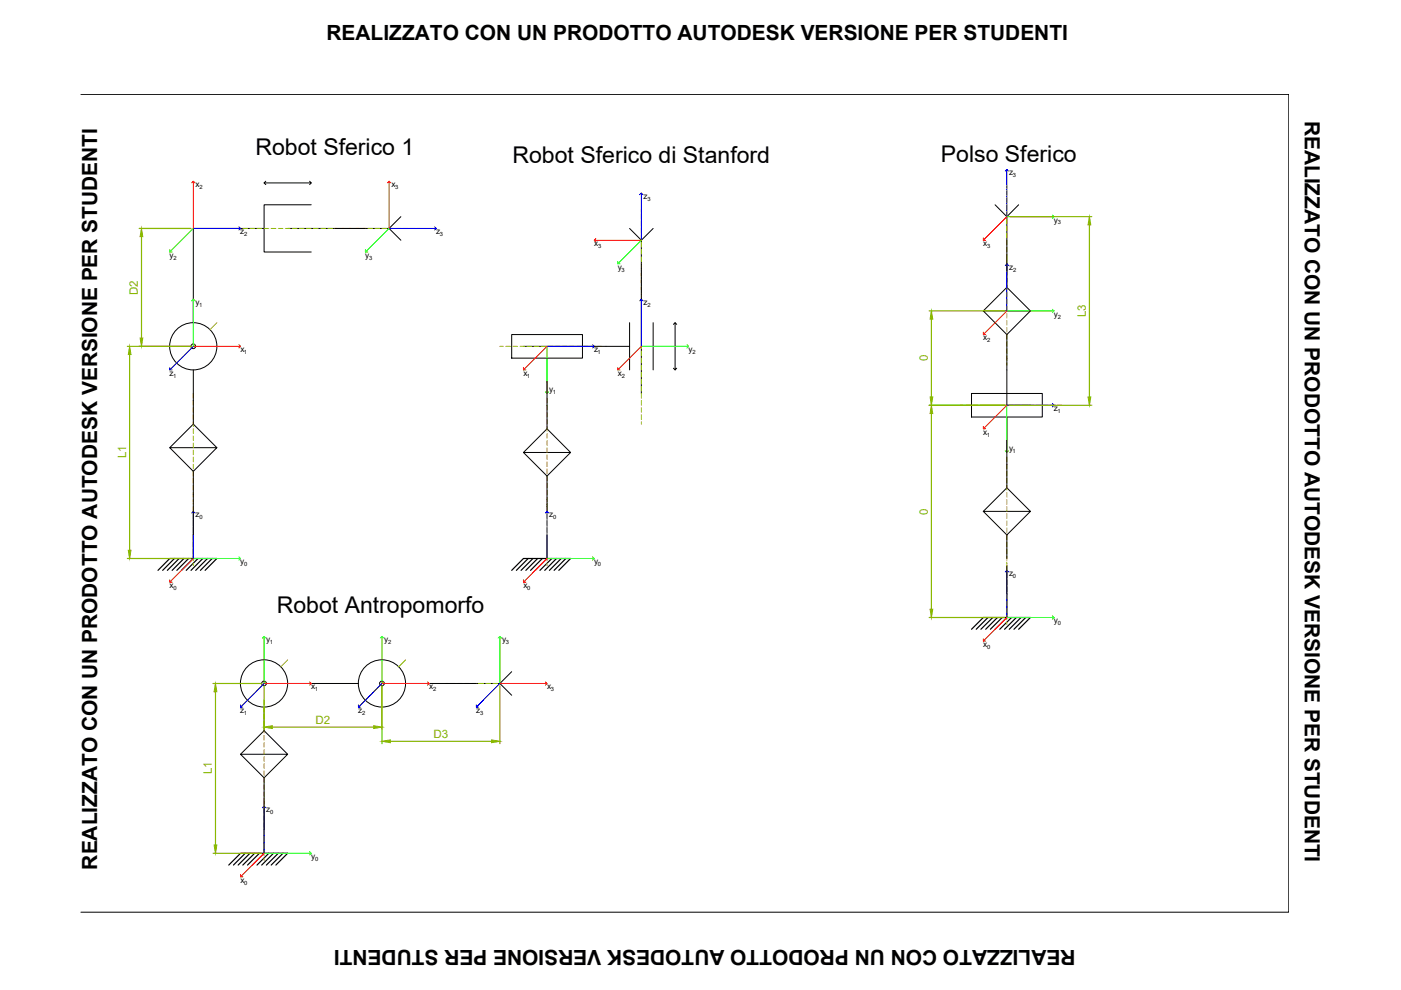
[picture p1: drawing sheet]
<svg xmlns="http://www.w3.org/2000/svg" width="297mm" height="210mm" viewBox="0 0 297 210" stroke-linecap="round" stroke-linejoin="round" font-family="sans-serif">
<!-- layer: 0 -->
<g fill="none" stroke="#000" stroke-width=".25">
<path d="M37 118.4l-2.5 2.5M38 118.4l-2.5 2.5M39 118.4l-2.5 2.5M40 118.4l-2.5 2.5M41 113.4v5l-2.5 2.5M42 118.4l-2.5 2.5M43 118.4l-2.5 2.5M44 118.4l-2.5 2.5M45 118.4l-2.5 2.5M112 118.4l-2.5 2.5M113 118.4l-2.5 2.5M114 118.4l-2.5 2.5"/>
<path d="M115 118.4l-2.5 2.5M116 113.4v5l-2.5 2.5M117 118.4l-2.5 2.5M118 118.4l-2.5 2.5M119 118.4l-2.5 2.5M120 118.4l-2.5 2.5M33.5 120.9l2.5-2.5h10l-2.5 2.5M108.5 120.9l2.5-2.5h10l-2.5 2.5M206 133.4l2.5-2.5h10l-2.5 2.5M209.5 130.9l-2.5 2.5M210.5 130.9l-2.5 2.5M211.5 130.9l-2.5 2.5"/>
<path d="M212.5 130.9l-2.5 2.5M213.5 125.9v5l-2.5 2.5M214.5 130.9l-2.5 2.5M215.5 130.9l-2.5 2.5M216.5 130.9l-2.5 2.5M217.5 130.9l-2.5 2.5M56 175.9v5l-2.5 2.5M48.5 183.4l2.5-2.5h10l-2.5 2.5M52 180.9l-2.5 2.5M53 180.9l-2.5 2.5M54 180.9l-2.5 2.5M55 180.9l-2.5 2.5"/>
<path d="M57 180.9l-2.5 2.5M58 180.9l-2.5 2.5M59 180.9l-2.5 2.5M60 180.9l-2.5 2.5"/>
</g>
<!-- layer: AM_7 -->
<g fill="none" stroke="#dda500" stroke-width=".21">
<path d="M213.5 39.4v.5M44.5 48.4h.5M45.5 48.4h1M47 48.4h1M48.5 48.4h1M50 48.4h1M51.5 48.4h1M53 48.4h1M54.5 48.4h1M56 48.4h1M57.5 48.4h1M59 48.4h1"/>
<path d="M60.5 48.4h1M62 48.4h1M63.5 48.4h1M65 48.4h1M66.5 48.4h1M68 48.4h1M69.5 48.4h1M71 48.4h6.5M78 48.4h1M79.5 48.4h1M81 48.4h1M82.5 48.4h1"/>
<path d="M84 48.4h1M85.5 48.4h1M87 48.4h1M88.5 48.4h.5M136 44.4v.5M136 45.4v1M136 46.9v1M136 48.4v1M136 49.9v1M136 51.4v1M136 52.9v1M136 54.4v1"/>
<path d="M136 55.9v7.5M213.5 40.4v1M213.5 41.9v1M213.5 43.4v1M213.5 44.9v1M213.5 46.4v1M213.5 47.9v1M213.5 49.4v1M213.5 50.9v1M213.5 52.4v1M213.5 53.9v4.5M213.5 58.9v1"/>
<path d="M38.1 76.3l-2.1 2.1M38.9 75.5l-.5 .5M41.3 73.1l-2.1 2.1M46 68.4l-1.5 1.5M106 73.4h.7M107.2 73.4h1M108.7 73.4h1M110.2 73.4h1M111.7 73.4h1M113.2 73.4h1M114.7 73.4h1M116.2 73.4h1"/>
<path d="M117.7 73.4h1M119.2 73.4h1M120.7 73.4h1M122.2 73.4h1M123.7 73.4h1M125.2 73.4h1M126.7 73.4h.8M136 63.9v1M136 65.4v1M136 66.9v1M136 68.4v1M136 69.9v1"/>
<path d="M136 71.4v1M136 72.9v1M136 74.4v1M136 75.9v1M136 77.4v1M136 78.9v1M213.5 60.4v1M213.5 61.9v1M213.5 63.4v1M213.5 64.9v1M213.5 66.4v1M213.5 67.9v1"/>
<path d="M213.5 69.4v1M213.5 70.9v1M213.5 72.4v1M213.5 73.9v1M213.5 75.4v1M213.5 76.9v.5M41 83.4v1M41 84.9v1M41 86.4v1M41 87.9v1M41 89.4v1M41 90.9v1"/>
<path d="M41 92.4v1M41 93.9v1M41 95.4v1M41 96.9v1M41 98.4v1M41 99.9v1M116 84.4v1M116 85.9v1M116 87.4v1M116 88.9v1M116 90.4v1M116 91.9v1"/>
<path d="M116 93.4v1M116 94.9v1M116 96.4v1M116 97.9v1M116 99.4v1M136 80.4v1M136 81.9v1M136 83.4v1M136 84.9v1M136 86.4v1M136 87.9v1M136 89.4v.5"/>
<path d="M203.5 85.9h.7M204.7 85.9h1M206.2 85.9h1M207.7 85.9h1M209.2 85.9h1M210.7 85.9h1M212.2 85.9h1M213.5 96.9v1M213.5 98.4v1M213.5 99.9v1M213.7 85.9h1M215.2 85.9h1"/>
<path d="M216.7 85.9h1M218.2 85.9h1M219.7 85.9h1M221.2 85.9h1M222.7 85.9h1M224.2 85.9h.8M41 106.9h.1M41 101.4v1M41 102.9v1M41 104.4v1M41 105.9v.5M41 107.4v1"/>
<path d="M41 108.9v1M41 110.4v1M41 111.9v1M41 113.4v1M41 114.9v1M41 116.4v1M41 117.9v1M41 119.4v.5M116 106.9h.1M116 100.9v1M116 102.4v1M116 103.9v1"/>
<path d="M116 105.4v1M116 106.9v1.5M116 108.9v1M116 110.4v1M116 111.9v1M116 113.4v1M116 114.9v1M116 116.4v1M116 117.9v1M116 119.4v.5M213.5 119.4h.1M213.5 101.4v1"/>
<path d="M213.5 102.9v1M213.5 104.4v1M213.5 105.9v1M213.5 107.4v1M213.5 108.9v1M213.5 110.4v1M213.5 111.9v1M213.5 113.4v1M213.5 114.9v1M213.5 116.4v1M213.5 117.9v1M213.5 119.4v1.5"/>
<path d="M61 139.9l-1.5 1.5M86 139.9l-1.5 1.5M213.5 121.4v1M213.5 122.9v1M213.5 124.4v1M213.5 125.9v1M213.5 127.4v1M213.5 128.9v1M213.5 130.4v1M213.5 131.9v.5M53.1 147.8l-2.1 2.1M53.9 147l-.5 .5"/>
<path d="M56 148.4v1M56 149.9v1M56 151.4v1M56 152.9v1M56 154.4v1M56 155.9v1M56 157.4v1M56 158.9v1M56.4 144.6l-2.2 2.1M78.1 147.8l-2.1 2.1M78.9 147l-.5 .5M81.4 144.6l-2.2 2.1"/>
<path d="M94.5 144.9h.5M95.5 144.9h1M97 144.9h1M98.5 144.9h1M100 144.9h1M101.5 144.9h1M103 144.9h1M104.5 144.9h1M106 144.9h1M107.5 144.9h1M109 144.9h1M110.5 144.9h1"/>
<path d="M112 144.9h.5M56 169.4h.1M56 160.4v1M56 161.9v1M56 163.4v1M56 164.9v1M56 166.4v1M56 167.9v1M56 169.4v3M56 172.9v1M56 174.4v1M56 175.9v1"/>
<path d="M56 177.4v1M56 178.9v1M56 180.4v1M56 181.9v.5"/>
</g>
<!-- layer: zAsse -->
<g fill="none" stroke="#00f" stroke-width=".21">
<path d="M213.1 36.3l.4-.4 .3 .4M213.5 35.9v10M41 48.4h10M50.6 48.1l.4 .3-.4 .4M82.5 48.4h10M92.1 48.1l.4 .3-.4 .4M135.6 41.3l.4-.4 .3 .4M136 40.9v10M213.1 56.3l.4-.4 .3 .4M213.5 55.9v10M36 77.9v.5h.5M41 73.4l-5 5"/>
<path d="M116 73.4h10M125.6 73.1l.4 .3-.4 .4M135.6 63.8l.4-.4 .3 .4M136 63.4v10M213.5 85.9h10M223.1 85.6l.4 .3-.4 .4M40.6 108.8l.4-.4 .3 .4M41 108.4v10M115.6 108.8l.4-.4 .3 .4M116 108.4v10M213.1 121.3l.4-.4 .3 .4M213.5 120.9v10"/>
<path d="M51 149.4v.5h.5M56 144.9l-5 5M76 149.4v.5h.5M81 144.9l-5 5M101 149.4v.5h.5M106 144.9l-5 5M55.6 171.3l.4-.4 .4 .4M56 170.9v10"/>
</g>
<!-- layer: yAsse -->
<g fill="none" stroke="#0f0" stroke-width=".21">
<path d="M36 52.9v.5h.5M41 48.4l-5 5M77.5 52.9v.5h.5M82.5 48.4l-5 5M131 55.4v.5h.5M136 50.9l-5 5M213.5 45.9h10M223.1 45.6l.4 .3-.4 .4M40.6 63.8l.4-.4 .3 .4M41 63.4v10M116 73.4v10M136 73.4h10"/>
<path d="M145.6 73.1l.4 .3-.4 .4M213.5 65.9h10M223.1 65.6l.4 .3-.4 .4M115.6 83.1l.4 .3 .3-.3M213.1 95.6l.4 .3 .3-.3M213.5 85.9v10M41 118.4h10M50.6 118.1l.4 .3-.4 .4M116 118.4h10M125.6 118.1l.4 .3-.4 .4M55.6 135.3l.4-.4 .4 .4M56 134.9v10"/>
<path d="M80.6 135.3l.4-.4 .4 .4M81 134.9v10M105.6 135.3l.4-.4 .3 .4M106 134.9v10M213.5 130.9h10M223.1 130.6l.4 .3-.4 .4M56 180.9h10M65.6 180.6l.4 .3-.4 .4"/>
</g>
<!-- layer: xAsse -->
<g fill="none" stroke="#f00" stroke-width=".21">
<path d="M40.6 38.8l.4-.4 .3 .4M41 38.4v10M82.1 38.8l.4-.4 .3 .4M82.5 38.4v10M126 50.9h10M126.3 50.6l-.3 .3 .3 .4M208.5 50.4v.5h.5M213.5 45.9l-5 5M41 73.4h10M50.6 73.1l.4 .3-.4 .4M111 77.9v.5h.5M116 73.4l-5 5"/>
<path d="M131 77.9v.5h.5M136 73.4l-5 5M208.5 70.4v.5h.5M213.5 65.9l-5 5M208.5 90.4v.5h.5M213.5 85.9l-5 5M41 118.4l-5 5M116 118.4l-5 5M36 122.9v.5h.5M111 122.9v.5h.5M208.5 135.4v.5h.5M213.5 130.9l-5 5"/>
<path d="M56 144.9h10M65.6 144.6l.4 .3-.4 .4M81 144.9h10M90.6 144.6l.4 .3-.4 .4M106 144.9h10M115.6 144.6l.4 .3-.4 .4M51 185.4v.5h.5M56 180.9l-5 5"/>
</g>
<!-- layer: link -->
<g fill="none" stroke="#000" stroke-width=".21">
<path d="M17.2 20h256v173.4h-256M56.4 38.4l-.4 .4 .4 .3M65.6 38.4l.4 .4h-10M66 38.8l-.4 .3M56 48.4h-15v20M66 43.4h-10v10h10M82.5 48.4l2.5 2.5M85 45.9l-2.5 2.5h-21.5M133.5 48.4l2.5 2.5v32.5M138.5 48.4l-2.5 2.5M211 43.4l2.5 2.5v15M216 43.4l-2.5 2.5"/>
<path d="M41 78.4v11.5M108.5 70.9h15v5h-15zM111 73.4h22.5M116 75.9v15M133.5 68.4v10M138.5 68.4v10M142.8 68.8l.3-.4 .4 .4M142.8 78.1l.3 .3M143.1 68.4v10l.4-.3M208.5 65.9h10l-5 5zM208.5 65.9l5-5 5 5M213.5 70.9v15"/>
<path d="M36 94.9h10l-5 5zM36 94.9l5-5 5 5M41 99.9v13.5M111 95.9h10l-5 5zM111 95.9l5-5 5 5M206 83.4h15v5h-15zM208.5 85.9h10M213.5 88.4v15M116 100.9v7.5M208.5 108.4h10l-5 5zM208.5 108.4l5-5 5 5M213.5 113.4v5"/>
<path d="M213.5 119.9v6M51 159.9h10l-5 5zM51 159.9l5-5 5 5M56 149.9v5M61 144.9h15M106 144.9l2.5 2.5M108.5 142.4l-2.5 2.5h-20M56 164.9v11"/>
<circle cx="41" cy="73.4" r="5"/>
<circle cx="41" cy="73.4" r=".5"/>
<circle cx="56" cy="144.9" r=".5"/>
<circle cx="56" cy="144.9" r="5"/>
<circle cx="81" cy="144.9" r=".5"/>
<circle cx="81" cy="144.9" r="5"/>
</g>
<!-- layer: AM_5 -->
<g fill="none" stroke="#8ab800" stroke-width=".25">
<path d="M29.5 48.4h11M30 50.2v21.5M214 45.9h17.5M231 47.7v36.5M27 73.4h13.5M27.5 75.2v41.5M197 65.9h16M197.5 67.7v16.5M197 85.9h16M197.5 87.7v41.5M214 85.9h17.5M27 118.4h13.5"/>
<path d="M197 130.9h16M45.2 144.9h10.3M45.7 146.7v32.5M56 145.4v9.3M57.7 154.2h21.5M81 145.4v12.3M82.7 157.2h21.5M106 145.4v12.3M45.2 180.9h10.3"/>
</g>
<g fill="#8ab800" stroke="#8ab800" stroke-width=".21">
<path d="M27.5 73.4l.3 1.8h-.6z"/>
<path d="M27.2 116.7h.6l-.3 1.7z"/>
<path d="M29.7 71.7h.6l-.3 1.7z"/>
<path d="M30 48.4l.3 1.8h-.6z"/>
<path d="M45.7 144.9l.3 1.8h-.6z"/>
<path d="M45.4 179.2h.6l-.3 1.7z"/>
<path d="M56 154.2l1.7-.3v.6z"/>
<path d="M79.2 153.9l1.8 .3-1.8 .3z"/>
<path d="M81 157.2l1.7-.3v.6z"/>
<path d="M104.2 156.9l1.8 .3-1.8 .3z"/>
<path d="M197.5 85.9l.3 1.8h-.6z"/>
<path d="M197.2 129.2h.6l-.3 1.7z"/>
<path d="M197.2 84.2h.6l-.3 1.7z"/>
<path d="M197.5 65.9l.3 1.8h-.6z"/>
<path d="M231 45.9l.3 1.8h-.6z"/>
<path d="M230.7 84.2h.6l-.3 1.7z"/>
</g>
<g font-size="4.9">
<text x="54.2" y="32.8">Robot Sferico 1</text>
<text x="108.7" y="34.5">Robot Sferico di Stanford</text>
<text x="199.5" y="34.4">Polso Sferico</text>
<text x="58.7" y="130">Robot Antropomorfo</text>
</g>
<g font-size="4.4">
<text x="69.2" y="8.5">REALIZZATO CON UN PRODOTTO AUTODESK VERSIONE PER STUDENTI</text>
<text x="276.6" y="25.6" transform="rotate(90 276.6 25.6)">REALIZZATO CON UN PRODOTTO AUTODESK VERSIONE PER STUDENTI</text>
<text x="20.6" y="184.4" transform="rotate(-90 20.6 184.4)">REALIZZATO CON UN PRODOTTO AUTODESK VERSIONE PER STUDENTI</text>
<text x="228" y="201.5" transform="rotate(180 228 201.5)">REALIZZATO CON UN PRODOTTO AUTODESK VERSIONE PER STUDENTI</text>
</g>
<g font-size="2.4" fill="#8ab800">
<text x="29.2" y="62.5" transform="rotate(-90 29.2 62.5)">D2</text>
<text x="230.2" y="67.3" transform="rotate(-90 230.2 67.3)">L3</text>
<text x="196.7" y="76.6" transform="rotate(-90 196.7 76.6)">0</text>
<text x="26.7" y="97.1" transform="rotate(-90 26.7 97.1)">L1</text>
<text x="196.7" y="109.1" transform="rotate(-90 196.7 109.1)">0</text>
<text x="66.9" y="153.4">D2</text>
<text x="91.9" y="156.4">D3</text>
<text x="44.9" y="164.2" transform="rotate(-90 44.9 164.2)">L1</text>
</g>
<g font-size="1.7">
<text x="41.5" y="39.7">x</text>
<text x="83" y="39.7">x</text>
<text x="213.9" y="37.2">z</text>
<text x="136.4" y="42.2">z</text>
<text x="223.4" y="47.2">y</text>
<text x="51" y="49.7">z</text>
<text x="92.4" y="49.7">z</text>
<text x="126" y="52.2">x</text>
<text x="208.5" y="52.2">x</text>
<text x="36" y="54.7">y</text>
<text x="77.5" y="54.7">y</text>
<text x="131" y="57.2">y</text>
<text x="213.9" y="57.2">z</text>
<text x="41.5" y="64.7">y</text>
<text x="136.4" y="64.7">z</text>
<text x="223.4" y="67.2">y</text>
<text x="51" y="74.7">x</text>
<text x="125.9" y="74.7">z</text>
<text x="146" y="74.7">y</text>
<text x="208.5" y="72.2">x</text>
<text x="35.9" y="79.7">z</text>
<text x="111" y="79.7">x</text>
<text x="116.5" y="83.2">y</text>
<text x="131" y="79.7">x</text>
<text x="223.4" y="87.2">z</text>
<text x="208.5" y="92.2">x</text>
<text x="214" y="95.7">y</text>
<text x="41.5" y="109.7">z</text>
<text x="116.4" y="109.7">z</text>
<text x="51" y="119.7">y</text>
<text x="125.9" y="119.7">y</text>
<text x="36" y="124.7">x</text>
<text x="111" y="124.7">x</text>
<text x="213.9" y="122.2">z</text>
<text x="56.5" y="136.2">y</text>
<text x="81.5" y="136.2">y</text>
<text x="106.5" y="136.2">y</text>
<text x="208.5" y="137.2">x</text>
<text x="223.4" y="132.2">y</text>
<text x="66" y="146.2">x</text>
<text x="91" y="146.2">x</text>
<text x="116" y="146.2">x</text>
<text x="51" y="151.2">z</text>
<text x="76" y="151.2">z</text>
<text x="101" y="151.2">z</text>
<text x="56.5" y="172.2">z</text>
<text x="66" y="182.2">y</text>
<text x="51" y="187.2">x</text>
</g>
<g font-size="1.2">
<text x="42.3" y="40.1">2</text>
<text x="83.8" y="40.1">3</text>
<text x="214.8" y="37.6">3</text>
<text x="137.3" y="42.6">3</text>
<text x="224.3" y="47.6">3</text>
<text x="51.8" y="50.1">2</text>
<text x="93.3" y="50.1">3</text>
<text x="126.8" y="52.6">3</text>
<text x="209.3" y="52.6">3</text>
<text x="36.8" y="55.1">2</text>
<text x="78.3" y="55.1">3</text>
<text x="131.8" y="57.6">3</text>
<text x="214.8" y="57.6">2</text>
<text x="42.2" y="65.1">1</text>
<text x="137.3" y="65.1">2</text>
<text x="224.3" y="67.6">2</text>
<text x="51.7" y="75.1">1</text>
<text x="126.7" y="75.1">1</text>
<text x="146.8" y="75.1">2</text>
<text x="209.3" y="72.6">2</text>
<text x="36.7" y="80.1">1</text>
<text x="111.7" y="80.1">1</text>
<text x="117.2" y="83.6">1</text>
<text x="131.8" y="80.1">2</text>
<text x="224.2" y="87.6">1</text>
<text x="209.2" y="92.6">1</text>
<text x="214.7" y="96.1">1</text>
<text x="42.3" y="110.1">0</text>
<text x="117.3" y="110.1">0</text>
<text x="36.8" y="125.1">0</text>
<text x="51.8" y="120.1">0</text>
<text x="111.8" y="125.1">0</text>
<text x="126.8" y="120.1">0</text>
<text x="214.8" y="122.6">0</text>
<text x="57.2" y="136.6">1</text>
<text x="82.3" y="136.6">2</text>
<text x="107.3" y="136.6">3</text>
<text x="209.3" y="137.6">0</text>
<text x="224.3" y="132.6">0</text>
<text x="66.7" y="146.6">1</text>
<text x="91.8" y="146.6">2</text>
<text x="116.8" y="146.6">3</text>
<text x="51.7" y="151.6">1</text>
<text x="76.8" y="151.6">2</text>
<text x="101.8" y="151.6">3</text>
<text x="57.3" y="172.6">0</text>
<text x="66.8" y="182.6">0</text>
<text x="51.8" y="187.6">0</text>
</g>
</svg>
